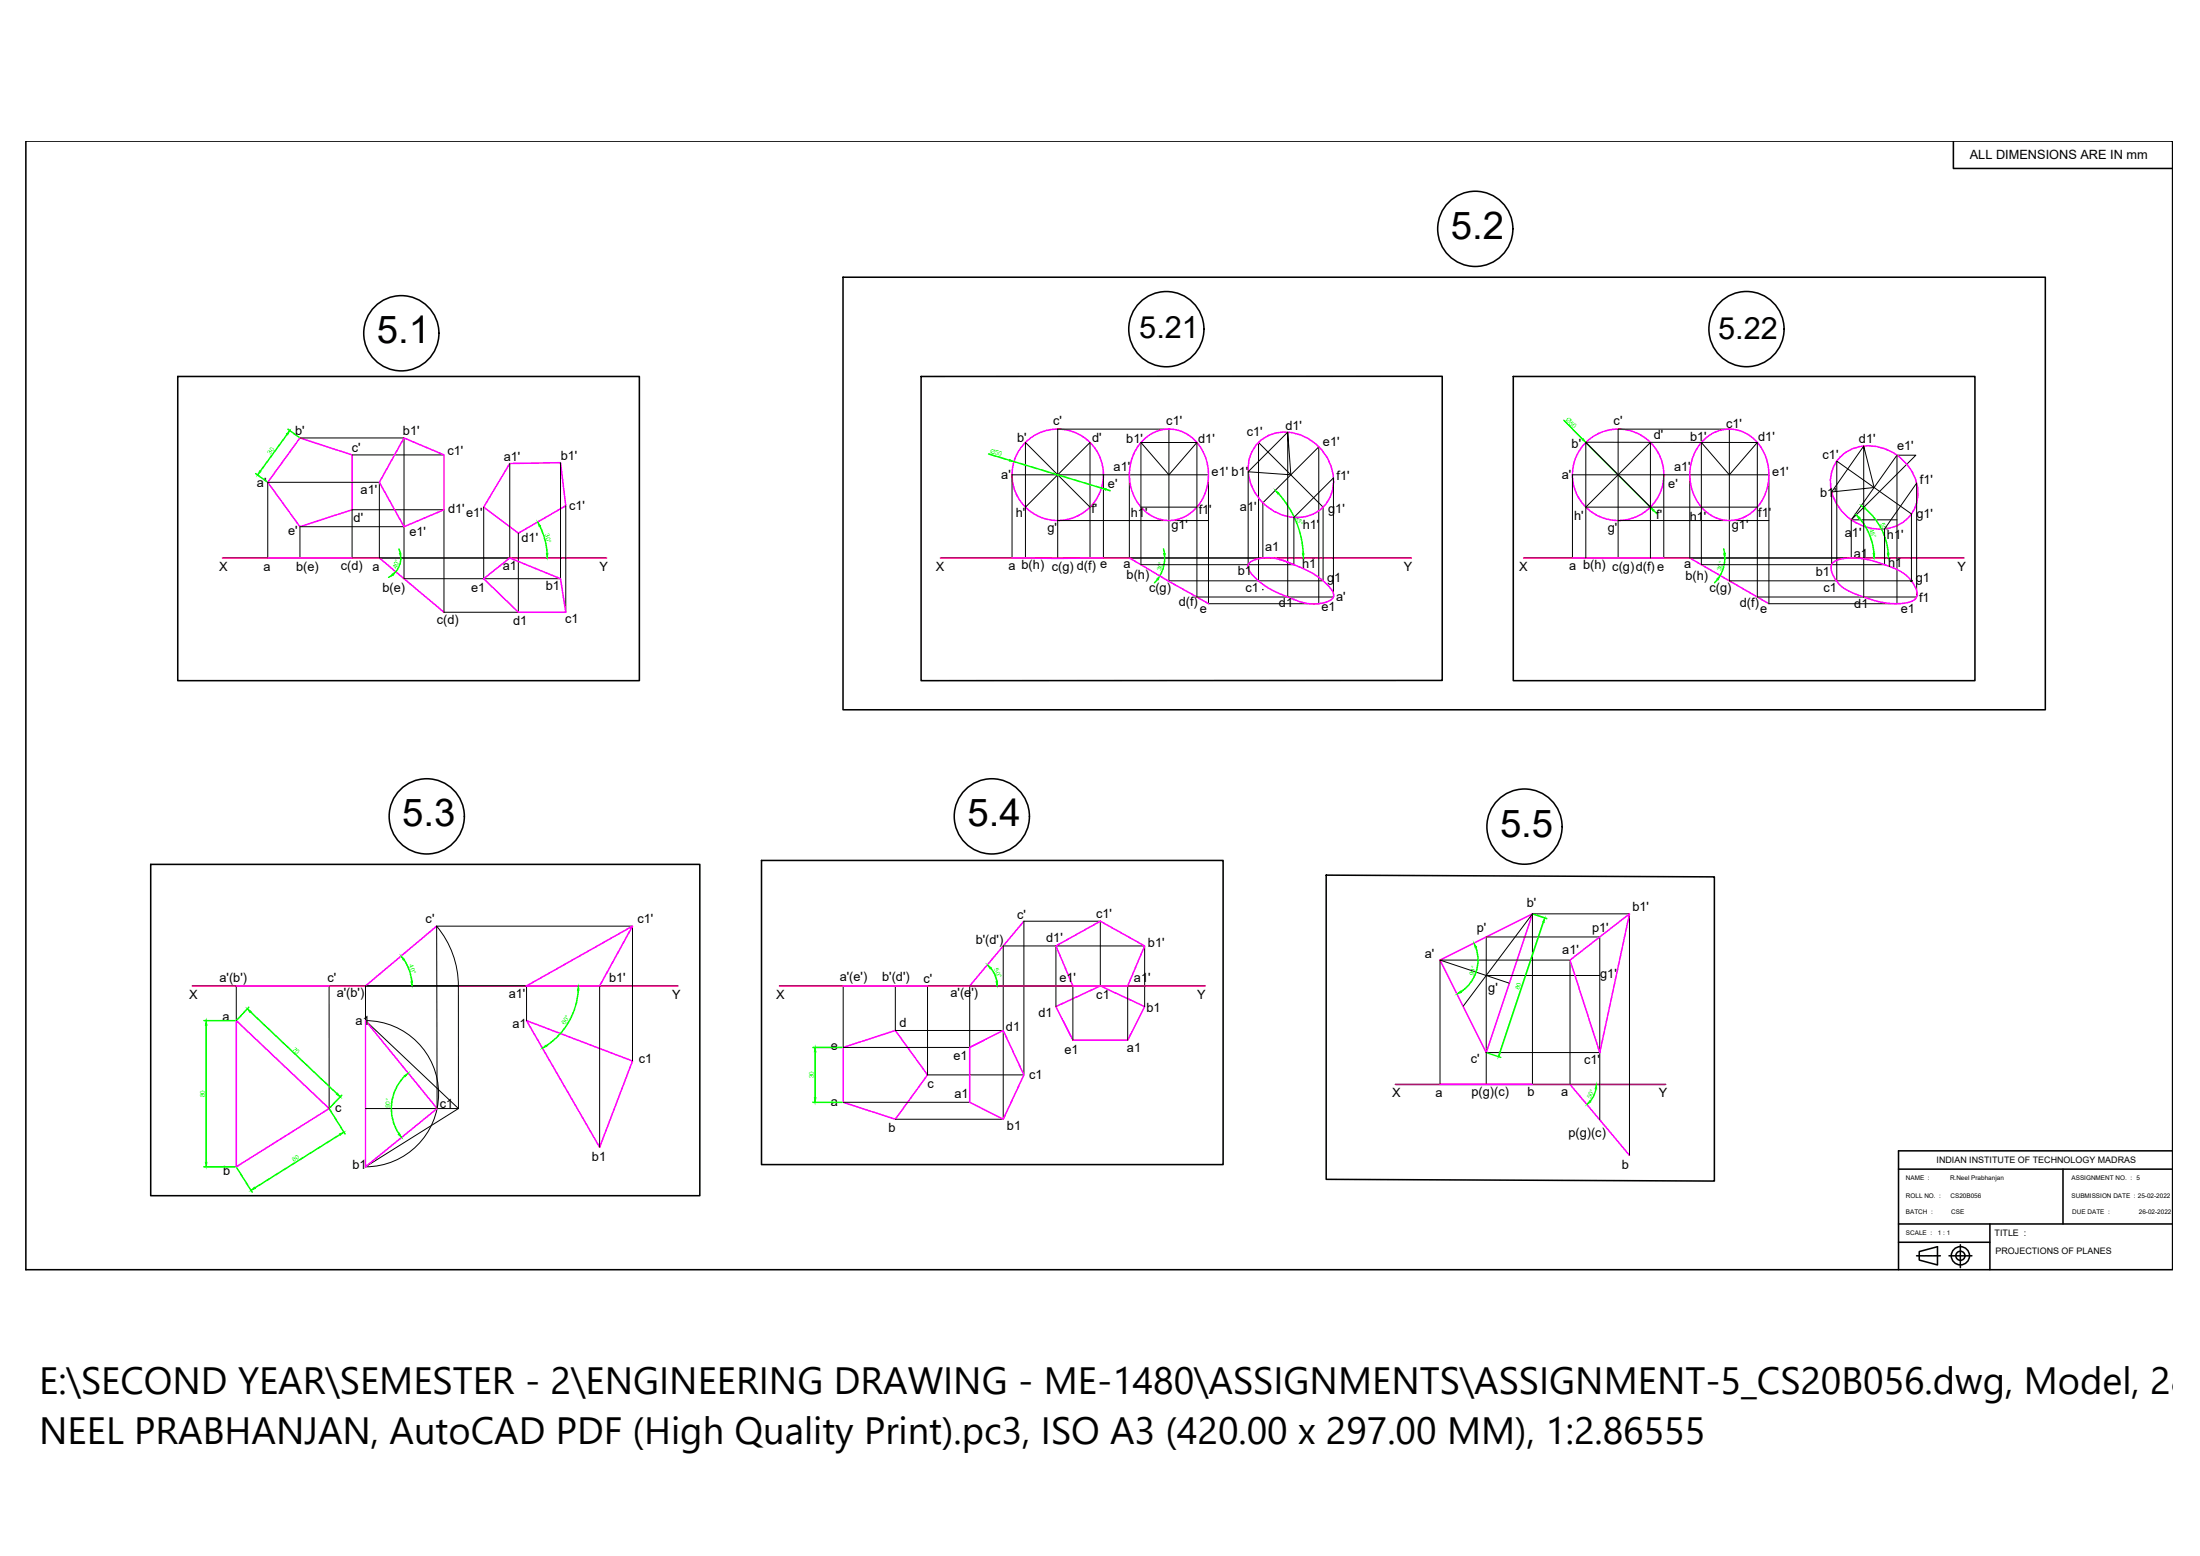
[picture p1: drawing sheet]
<svg xmlns="http://www.w3.org/2000/svg" width="420mm" height="297mm" viewBox="0 0 420 297" stroke-linecap="round" stroke-linejoin="round" font-family="sans-serif">
<!-- layer: 0 -->
<path d="M42.5 106.5h73.3M179.6 106.5h89.9M291 106.5h84.1M36.7 188.2h92.8M148.9 188.2h81.2M266.5 207h51.6" fill="none" stroke="#f00" stroke-width=".3"/>
<g fill="none" stroke="#f0f" stroke-width=".3">
<path d="M57.3 83.6l9.9 3.2v10.5l-9.9 3.2-6.2-8.4zM77.2 83.6l7.6 3.2v10.5l-7.6 3.2-4.8-8.4zM97.4 88.5l9.6-.2 1.1 8.2-9.1 5.3-6.6-5zM218.6 83.7a7 7 0 0 1 11.2 2.5 9.4 9.4 0 0 1-3.6 12.5 7.2 7.2 0 0 1-9.9-4.7 9.6 9.6 0 0 1 2.3-10.3zM240.4 84.5a8 8 0 0 1 10.6 0 8.6 8.6 0 0 1 2.4 11.5 7.6 7.6 0 0 1-10.4 1.4 9 9 0 0 1-3.8-11.3zM325.7 83.7a7 7 0 0 1 11.1 2.5 9.4 9.4 0 0 1-3.6 12.5 7.2 7.2 0 0 1-9.9-4.7 9.6 9.6 0 0 1 2.4-10.3zM351.4 87.3a8.6 8.6 0 0 1 11.8 .3 8.1 8.1 0 0 1 1.9 10.5 8 8 0 0 1-10.5 1.8 8.6 8.6 0 0 1-4.3-11zM51.1 106.5h16.1M72.4 106.5l12.4 10.4M92.4 110.5l5-4 9.6 4 1.1 6.4h-9.1zM193.3 106.5h17.4M215.7 106.5l15.1 8.7"/>
<path d="M244.3 106.8l5 1.9 2.6 1.6 1.5 1.3 .9 1 .4 1-.3 .7-1.1 .7-2.1 .3-1.8-.1-2-.6-3.9-1.7-2.3-1.3-2.2-2-.5-.9-.2-.5 .2-.7 .8-.5 1.3-.4 1.2-.1 2.2 .2 3.1 1.1M300.3 106.5h17.5M322.7 106.5l15.1 8.7M359.9 107.8l2.9 1.2 1.1 .7 .9 .9 .9 1.3 .4 1.2v.8l-.4 .6-.8 .4-1.2 .2-2.8 .1-2.7-.5-3.9-1.3-1.7-.8-1.3-1-1.2-1.8-.4-1.4 .2-.8 .6-.5 .9-.3 1.7-.3 3.1 .2 3.9 1.2M83.4 176.8l-13.6 11.4M195.5 175.9l-10.3 12.3M45.1 194.8l17.8 16.8-17.8 11.1zM45.1 188.2h17.8M69.8 194.8l13.7 16.8-13.7 11.1zM100.6 194.8l20.2 7.7-6.3 16.5zM100.6 188.2l20.2-11.4-6.3 11.4zM161 200l10-3.3 6.1 8.5-6.1 8.5-10-3.3z"/>
<path d="M161 188.2h16.1zM185.2 200l6.4-3.3 3.9 8.5-3.9 8.5-6.4-3.3zM201.7 192.2l8.4-4 8.5 4-3.2 6.4h-10.5zM201.7 180.6l8.4-4.7 8.5 4.7-3.2 7.6h-10.5zM204.9 188.2h10.5M275 183.3l17.7-8.8-8.9 26.4zM299.8 183.3l11.4-8.8-5.7 26.4zM275 207h17.7M299.8 207l11.4 13.5"/>
<circle cx="202" cy="90.6" r="8.7"/>
<circle cx="309" cy="90.6" r="8.7"/>
</g>
<g fill="none" stroke="#000" stroke-width=".19">
<path d="M57.3 83.6h19.9v26.9h29.8v-22.2M67.2 86.8h17.6M92.4 96.8v13.7M97.4 88.5v18h-25v-14.4h-21.3v14.4M108.1 96.5v20.4M195.8 96.8l12.4-12.3v22M202 99.4h28.8M208.2 96.8l-12.4-12.3v22M210.7 90.6v15.9M215.7 90.6v15.9h25.5v-10.5l10.7-10.7v29.9M217.9 84.5v23.3h29.2v-9l7.6-7.6v22.8h-26.1v-29.5zM217.9 84.5l5.3 6.1 5.4-6.1"/>
<path d="M217.9 96.8h10.7M245.9 82.5l-7.5 7.6M302.8 84.4l32.8 .1v29.5h30.4v-21.8l-6.1 8.8v6.8h-35v-23.3l5.4 6.1 5.3-6.1M309 99.4h28.8M315.2 96.8l-12.3-12.3v22M317.8 90.6v15.9M335.6 96.8h-32.7l12.3-12.3v22M355.9 85.2l-6.1 8.7M362.3 86.9h3.6l-12.3 12.3v7.3h-30.9v-15.9M362.3 86.9l-8.7 12.3h8.7M362.3 86.9v28.3h-24.5v-24.6h-37.5v15.9M77.2 100.5h-19.9v6"/>
<path d="M99 101.8v15.1h-14.2v-19.6h-17.6v9.2M193.3 106.5v-15.9h37.5v24.6h21.2M202 106.6v-24.7h21.2v29h29.5v-14.1l-12.3-12.3v26.4M238.4 107.8v-17.7l8.1 .5-.6-8.1v31.5M309 106.5v-24.6h21.3v29h34.7v-12.8l-14.2-10.1v23M349.8 107.8v-13.9l8.1-.8-2-7.9v28.8M83.4 176.8a17.7 17.7 0 0 1 4.1 11.4M83.4 176.8l.1 34.8M83.4 176.8h37.4v25.7M292.7 174.5l-13.3 17.6M292.7 174.5v32.5M292.7 174.5h18.5v46"/>
<path d="M45.1 188.2v6.6M62.9 188.2v23.4M69.8 188.2v6.6l17.8 16.8-17.8 11.1a14 14 0 0 0 14-13.9 14 14 0 0 0-14-14M69.8 188.2h44.7v30.8M69.8 188.2h17.7M87.5 188.2l.1 23.4h-17.8M100.6 188.2v6.6M161 188.2v11.8h24.2v-11.8h33.4M171 188.2v8.5h20.6M177.1 188.2v17h18.4v-29.3h14.6v12.3M201.7 180.6v11.6M204.9 188.2v10.4"/>
<path d="M215.4 188.2v10.4M218.6 192.2v-11.6h-27v33.1h-20.6M275 183.3h24.8v23.7M283.8 186.2h21.7M288.3 187.7l-13.3-4.4v23.7M161 210.4h24.2M283.8 207v-28.1h21.7v34.9M283.8 200.9h21.7"/>
</g>
<g fill="none" stroke="#0f0" stroke-width=".3">
<path d="M48.8 90.4l2.2 1.5M54.8 82.9l-5.1 7.1M55 81.9l2.1 1.6M188.8 86.7l4 1.2M193.7 88.1l16.7 5.1M211.2 93.4l.8 .3M244.2 94.2a18.3 18.3 0 0 1 4.7 11.4M298.7 80.2l3.6 3.6M302.9 84.5l12.3 12.3M315.8 97.4l.6 .7M355.1 98.9a11.6 11.6 0 0 1 2.8 6.7M356.2 97.1a12.2 12.2 0 0 1 4.4 8.5"/>
<path d="M75 109.7l-.8 .5M76.2 104.8l.3 .8M76.5 106.5l-.2 1.4-.7 1.2M103.1 100.4a13.7 13.7 0 0 1 1.4 5.2M221 110.6l-.5 .7M222.2 104.8l.2 .8M222.4 106.5l-.2 1.8-.7 1.6M328 110.6l-.5 .6M329.2 104.8l.2 .8M329.4 106.5l-.2 1.7-.7 1.7M292.9 174.5l2.5 .9M294.7 176.1l-8.2 24.8"/>
<path d="M38.9 194.8h6M39.4 195.7v26.2M47.5 192.3l-2.2 2.4M47.9 193.2l16.4 15.6M77.1 183.2l.9 1.7 .6 2.4M110.4 189.1a13.7 13.7 0 0 1-6.1 10.5M155.2 200h5.6M189.2 184.8l.8 1.2 .4 1.3M281.9 180.8a7.3 7.3 0 0 1-2.9 8.5M63 211.8l2.9 4.7M64.9 216.6l-16.2 10.2M65.3 209.1l-2.3 2.4"/>
<path d="M77.3 205.4a8.7 8.7 0 0 0-1.1 11M155.2 210.4h5.6M155.7 200.8v8.8M284.1 201l2.5 .9M304.8 207.9l-.5 1.5-.6 .8M38.9 222.7h6M45.2 222.9l3 4.7"/>
</g>
<g fill="#0f0" stroke="#0f0" stroke-width=".19">
<path d="M55.3 82.2l-.3 .8-.3-.2z"/>
<path d="M49.6 89.9l.2 .2-.6 .6z"/>
<path d="M74.8 109.7l.8-.5-.6 .7z"/>
<path d="M76.3 105.7l.3-.1-.1 .9z"/>
<path d="M104.3 105.6h.3l-.1 .9z"/>
<path d="M102.7 99.7l.5 .7-.2 .1z"/>
<path d="M248.7 105.6h.3l-.1 .9z"/>
<path d="M243.6 93.6l.7 .5-.2 .2z"/>
<path d="M221.5 109.9l-.3 .8-.3-.2z"/>
<path d="M222.2 105.7l.3-.1-.1 .9z"/>
<path d="M315.2 96.8l.7 .5-.2 .2z"/>
<path d="M302.4 83.7l.5 .8-.7-.5z"/>
<path d="M328.5 109.9l-.4 .8-.2-.2z"/>
<path d="M329.2 105.7l.3-.1-.1 .9z"/>
<path d="M357.7 105.6h.3l-.1 .9z"/>
<path d="M354.5 98.3l.7 .5-.2 .2z"/>
<path d="M360.5 105.6h.3l-.2 .9z"/>
<path d="M355.5 96.5l.8 .5-.2 .2z"/>
<path d="M286.3 200.8l.3 .1-.4 .8z"/>
<path d="M295 175.2l-.1 .9-.3-.1z"/>
<path d="M303.6 210.1l.2 .3-.7 .5z"/>
<path d="M304.9 207v.9h-.3z"/>
<path d="M39.4 194.8l.1 .9h-.3z"/>
<path d="M39.2 221.9h.3l-.1 .8z"/>
<path d="M47.2 192.6l.8 .5-.2 .2z"/>
<path d="M64.4 208.7l.6 .7-.8-.5z"/>
<path d="M64.9 216.5l.8-.4-.7 .6z"/>
<path d="M47.9 227.2l.7-.6 .2 .3z"/>
<path d="M78.5 187.3h.3l-.1 .9z"/>
<path d="M76.6 182.5l.6 .6-.2 .2z"/>
<path d="M103.6 200.1l.7-.6 .1 .3z"/>
<path d="M110.5 188.2l.1 .9h-.3z"/>
<path d="M155.5 209.6h.3l-.1 .8z"/>
<path d="M155.7 200l.1 .8h-.3z"/>
<path d="M190.2 187.4l.3-.1-.1 .9z"/>
<path d="M188.6 184.2l.7 .5-.2 .2z"/>
<path d="M278.3 189.8l.6-.6 .2 .3z"/>
<path d="M281.5 180l.5 .8-.3 .1z"/>
<path d="M77.2 205.3l.8-.5-.6 .7z"/>
<path d="M76.1 216.5l.2-.1 .4 .7z"/>
<path d="M210.4 93.2l.8 .1v.3z"/>
<path d="M192.9 87.7l.8 .4-.9-.1z"/>
</g>
<g fill="none" stroke="#000" stroke-width=".3">
<path d="M4.9 26.9h410v215.5h-410zM373.1 26.9v5.3h41.8M161 52.9h229.6v82.6h-229.6zM33.9 71.9h88.2v58h-88.2zM175.9 71.9l99.5-.1v58.1h-99.5zM289 71.9h88.2v58h-88.2zM241.2 112.6h.1M245.9 114h.1M247.1 114.4h.1M355.9 114h.1M28.8 165h104.9v63.3h-104.9zM145.4 164.3h88.2v58h-88.2z"/>
<path d="M253.3 167.1l74.1 .3v58.1l-74.1-.4zM414.9 219.7h-52.3v22.7M362.6 223.2h52.3M362.6 233.7h52.3M362.6 237.1h17.4M366 239.7h.4M366.5 239.7h.1M366.5 238.9l3.5-.9v3.5l-3.5-1zM366.7 239.7h.5M367.4 239.7h.1M367.6 239.7h.5M368.2 239.7h.2"/>
<path d="M368.5 239.7h.5M369.1 239.7h.1M369.4 239.7h.5M370 239.7h.1M370.2 239.7h.4M372.2 239.7h.7M373 239.7h.1M373.2 239.7h.6M373.9 239.7h.1M374.1 239.7h.6M374.4 237.6v.7M374.4 238.4v.1"/>
<path d="M374.4 238.6v.6M374.4 239.3v.1M374.4 239.5v.6M374.8 239.7h.1M375 239.7h.6M375.7 239.7h.1M375.9 239.7h.7M380 233.7v8.7M394 223.2v10.5M374.4 240.2v.1M374.4 240.4v.6M374.4 241.1v.1"/>
<path d="M374.4 241.3v.7"/>
<circle cx="281.8" cy="43.7" r="7.2"/>
<circle cx="76.6" cy="63.6" r="7.2"/>
<circle cx="222.7" cy="62.8" r="7.2"/>
<circle cx="333.5" cy="62.8" r="7.2"/>
<circle cx="81.5" cy="155.8" r="7.2"/>
<circle cx="189.4" cy="155.8" r="7.2"/>
<circle cx="291.1" cy="157.8" r="7.2"/>
<circle cx="374.4" cy="239.7" r="1.74"/>
<circle cx="374.4" cy="239.7" r=".87"/>
</g>
<circle cx="365" cy="110.9" r=".14" fill="#000" stroke="#000" stroke-width=".19"/>
<g font-size="7.3">
<text x="277.1" y="45.6">5.2</text>
<text x="72" y="65.5">5.1</text>
<text x="76.8" y="157.7">5.3</text>
<text x="184.8" y="157.7">5.4</text>
<text x="286.5" y="159.7">5.5</text>
<text x="7.5" y="266.1">E:\SECOND YEAR\SEMESTER - 2\ENGINEERING DRAWING - ME-1480\ASSIGNMENTS\ASSIGNMENT-5_CS20B056.dwg, Model, 28-</text>
<text x="7.5" y="275.7">NEEL PRABHANJAN, AutoCAD PDF (High Quality Print).pc3, ISO A3 (420.00 x 297.00 MM), 1:2.86555</text>
</g>
<g font-size="5.9">
<text x="217.6" y="64.5">5.21</text>
<text x="328.1" y="64.8">5.22</text>
</g>
<g font-size="2.4">
<text x="376.2" y="30.4">ALL DIMENSIONS ARE IN mm</text>
<text x="56.4" y="83">b'</text>
<text x="77" y="83.1">b1'</text>
<text x="201.2" y="81.1">c'</text>
<text x="222.7" y="81.2">c1'</text>
<text x="238.1" y="83.1">c1'</text>
<text x="245.5" y="82.1">d1'</text>
<text x="308.2" y="81.1">c'</text>
<text x="315.9" y="83.8">d'</text>
<text x="329.7" y="81.8">c1'</text>
<text x="67.2" y="86.2">c'</text>
<text x="85.5" y="86.8">c1'</text>
<text x="96.2" y="88">a1'</text>
<text x="107.1" y="87.8">b1'</text>
<text x="194.2" y="84.4">b'</text>
<text x="208.6" y="84.4">d'</text>
<text x="212.7" y="89.9">a1'</text>
<text x="215.1" y="84.6">b1'</text>
<text x="228.8" y="84.5">d1'</text>
<text x="252.7" y="85.1">e1'</text>
<text x="300.2" y="85.6">b'</text>
<text x="319.7" y="89.9">a1'</text>
<text x="322.8" y="84.1">b1'</text>
<text x="335.8" y="84.2">d1'</text>
<text x="348.1" y="87.6">c1'</text>
<text x="355" y="84.6">d1'</text>
<text x="362.3" y="86">e1'</text>
<text x="49.1" y="92.9">a'</text>
<text x="68.9" y="94.3">a1'</text>
<text x="191.2" y="91.4">a'</text>
<text x="211.6" y="93.2">e'</text>
<text x="231.4" y="90.9">e1' b1'</text>
<text x="255.3" y="91.6">f1'</text>
<text x="298.3" y="91.4">a'</text>
<text x="318.6" y="93.2">e'</text>
<text x="338.4" y="90.9">e1'</text>
<text x="347.6" y="94.8">b1'</text>
<text x="366.6" y="92.4">f1'</text>
<text x="67.5" y="99.6">d'</text>
<text x="85.6" y="97.9">d1'</text>
<text x="89" y="98.7">e1'</text>
<text x="108.7" y="97.3">c1'</text>
<text x="194" y="98.6">h'</text>
<text x="200" y="101.6">g'</text>
<text x="208.4" y="97.9">f'</text>
<text x="216" y="98.7">h1'</text>
<text x="223.7" y="101">g1'</text>
<text x="228.9" y="98.1">f1'</text>
<text x="236.8" y="97.6">a1'</text>
<text x="248.8" y="101.1">h1'</text>
<text x="253.7" y="97.9">g1'</text>
<text x="300.6" y="99.3">h'</text>
<text x="307.1" y="101.6">g'</text>
<text x="316.3" y="99.1">f'</text>
<text x="322.7" y="99.4">h1'</text>
<text x="330.7" y="101">g1'</text>
<text x="335.8" y="98.7">f1'</text>
<text x="366" y="98.9">g1'</text>
<text x="55" y="102.1">e'</text>
<text x="78.2" y="102.3">e1'</text>
<text x="99.6" y="103.5">d1'</text>
<text x="241.6" y="105.2">a1</text>
<text x="352.3" y="102.4">a1'</text>
<text x="354" y="106.5">a1</text>
<text x="360.4" y="102.9">h1'</text>
<text x="41.9" y="109">X</text>
<text x="50.3" y="109">a</text>
<text x="56.5" y="109">b(e)</text>
<text x="65.1" y="108.8">c(d)</text>
<text x="71.2" y="109">a</text>
<text x="73.1" y="112.9">b(e)</text>
<text x="90" y="113">e1</text>
<text x="96" y="108.9">a1</text>
<text x="104.3" y="112.6">b1</text>
<text x="114.5" y="109">Y</text>
<text x="178.7" y="109">X</text>
<text x="192.6" y="108.7">a b(h) c(g) d(f) e</text>
<text x="214.6" y="108.3">a</text>
<text x="215.2" y="110.5">b(h)</text>
<text x="219.4" y="112.9">c(g)</text>
<text x="236.4" y="109.9">b1</text>
<text x="237.8" y="112.9">c1</text>
<text x="248.7" y="108.5">h1</text>
<text x="253.5" y="111.2">g1</text>
<text x="268.1" y="109">Y</text>
<text x="290.1" y="109">X</text>
<text x="299.7" y="108.7">a b(h) c(g)d(f) e</text>
<text x="321.6" y="108.3">a</text>
<text x="321.9" y="110.8">b(h)</text>
<text x="326.5" y="112.9">c(g)</text>
<text x="346.8" y="109.9">b1</text>
<text x="348.2" y="113">c1</text>
<text x="360.6" y="108.2">h1</text>
<text x="365.9" y="111.2">g1</text>
<text x="373.9" y="109">Y</text>
<text x="83.4" y="119.1">c(d)</text>
<text x="98" y="119.3">d1</text>
<text x="107.9" y="119">c1</text>
<text x="225.1" y="115.7">d(f)</text>
<text x="229.1" y="117">e</text>
<text x="244.3" y="115.9">d1</text>
<text x="252.4" y="116.6">e1</text>
<text x="255.2" y="114.7">a'</text>
<text x="332.3" y="115.8">d(f)</text>
<text x="336.1" y="117">e</text>
<text x="354.1" y="116.1">d1</text>
<text x="363" y="117.1">e1</text>
<text x="366.5" y="114.8">f1</text>
<text x="291.6" y="173.2">b'</text>
<text x="311.8" y="174">b1'</text>
<text x="81.3" y="176.3">c'</text>
<text x="121.7" y="176.2">c1'</text>
<text x="194.3" y="175.4">c'</text>
<text x="199.8" y="179.8">d1'</text>
<text x="209.3" y="175.3">c1'</text>
<text x="282.1" y="178">p'</text>
<text x="304.1" y="177.9">p1'</text>
<text x="186.3" y="180.2">b'(d')</text>
<text x="219.2" y="180.8">b1'</text>
<text x="272.1" y="183">a'</text>
<text x="298.4" y="182">a1'</text>
<text x="36.1" y="190.6">X</text>
<text x="41.9" y="187.5">a'(b')</text>
<text x="62.5" y="187.5">c'</text>
<text x="64.3" y="190.3">a'(b')</text>
<text x="97.2" y="190.5">a1'</text>
<text x="116.3" y="187.4">b1'</text>
<text x="128.4" y="190.7">Y</text>
<text x="148.3" y="190.6">X</text>
<text x="160.4" y="187.3">a'(e')</text>
<text x="168.5" y="187.4">b'(d')</text>
<text x="176.4" y="187.6">c'</text>
<text x="181.5" y="190.4">a'(e')</text>
<text x="202.3" y="187.6">e1'</text>
<text x="209.4" y="190.6">c1</text>
<text x="216.6" y="187.6">a1'</text>
<text x="228.6" y="190.7">Y</text>
<text x="284.2" y="189.3">g'</text>
<text x="305.6" y="186.8">g1'</text>
<text x="42.5" y="194.8">a</text>
<text x="67.9" y="195.6">a1</text>
<text x="97.9" y="196.2">a1</text>
<text x="171.8" y="196.1">d</text>
<text x="192.1" y="196.7">d1</text>
<text x="198.3" y="194.1">d1</text>
<text x="218.9" y="193.2">b1</text>
<text x="122" y="202.9">c1</text>
<text x="158.7" y="200.4">e</text>
<text x="182.1" y="202.3">e1</text>
<text x="203.3" y="201.3">e1</text>
<text x="215.2" y="200.8">a1</text>
<text x="280.9" y="202.9">c'</text>
<text x="302.5" y="203.1">c1'</text>
<text x="177.2" y="207.7">c</text>
<text x="182.3" y="209.5">a1</text>
<text x="196.5" y="206">c1</text>
<text x="265.9" y="209.4">X</text>
<text x="274.1" y="209.4">a</text>
<text x="281" y="209.3">p(g)(c)</text>
<text x="291.7" y="209.2">b</text>
<text x="298.2" y="209.3">a</text>
<text x="316.8" y="209.4">Y</text>
<text x="64" y="212.3">c</text>
<text x="84" y="211.5">c1</text>
<text x="158.7" y="211.1">a</text>
<text x="192.3" y="215.6">b1</text>
<text x="113" y="221.6">b1</text>
<text x="169.7" y="216.1">b</text>
<text x="299.5" y="217.1">p(g)(c)</text>
<text x="42.6" y="224.2">b</text>
<text x="67.3" y="223.2">b1</text>
<text x="309.7" y="223.2">b</text>
</g>
<g font-size="1.7">
<text x="369.8" y="222.1">INDIAN INSTITUTE OF TECHNOLOGY MADRAS</text>
<text x="380.9" y="236">TITLE :</text>
<text x="381.1" y="239.4">PROJECTIONS OF PLANES</text>
</g>
<g font-size="1.2" fill="#0f0">
<text x="299" y="80.2" transform="rotate(45 299 80.2)">Ø50</text>
<text x="51.7" y="86.8" transform="rotate(-54 51.7 86.8)">30</text>
<text x="189" y="86.5" transform="rotate(17 189 86.5)">Ø50</text>
<text x="247.4" y="98.6" transform="rotate(67 247.4 98.6)">45°</text>
<text x="356.9" y="101.2" transform="rotate(68 356.9 101.2)">45°</text>
<text x="359.1" y="100" transform="rotate(63 359.1 100)">55°</text>
<text x="104" y="102" transform="rotate(75 104 102)">30°</text>
<text x="75.8" y="108.7" transform="rotate(-70 75.8 108.7)">40°</text>
<text x="221.7" y="109.1" transform="rotate(-75 221.7 109.1)">30°</text>
<text x="328.7" y="109.1" transform="rotate(-75 328.7 109.1)">30°</text>
<text x="78.1" y="184.3" transform="rotate(70 78.1 184.3)">40°</text>
<text x="189.8" y="185.1" transform="rotate(65 189.8 185.1)">50°</text>
<text x="281.4" y="186.4" transform="rotate(-71 281.4 186.4)">90°</text>
<text x="290.2" y="189" transform="rotate(-72 290.2 189)">80</text>
<text x="108" y="195.7" transform="rotate(-60 108 195.7)">60°</text>
<text x="55.8" y="200.4" transform="rotate(43 55.8 200.4)">70</text>
<text x="39.1" y="209.5" transform="rotate(-90 39.1 209.5)">80</text>
<text x="155.4" y="205.9" transform="rotate(-90 155.4 205.9)">30</text>
<text x="303.8" y="209.9" transform="rotate(-65 303.8 209.9)">50°</text>
<text x="74.5" y="211.6" transform="rotate(-84 74.5 211.6)">90°</text>
<text x="56.1" y="221.8" transform="rotate(-32 56.1 221.8)">60</text>
</g>
<g font-size="1.2">
<text x="364" y="225.3">NAME :</text>
<text x="372.4" y="225.3">R.Neel Prabhanjan</text>
<text x="395.6" y="225.3">ASSIGNMENT NO. : 5</text>
<text x="364" y="228.6">ROLL NO. :</text>
<text x="364" y="231.8">BATCH :</text>
<text x="372.5" y="228.6">CS20B056</text>
<text x="372.6" y="231.8">CSE</text>
<text x="395.6" y="228.6">SUBMISSION DATE : 25-02-2022</text>
<text x="395.8" y="231.8">DUE DATE :</text>
<text x="408.5" y="231.8">26-02-2022</text>
<text x="364" y="235.8">SCALE :</text>
<text x="370.1" y="235.8">1 : 1</text>
</g>
</svg>
